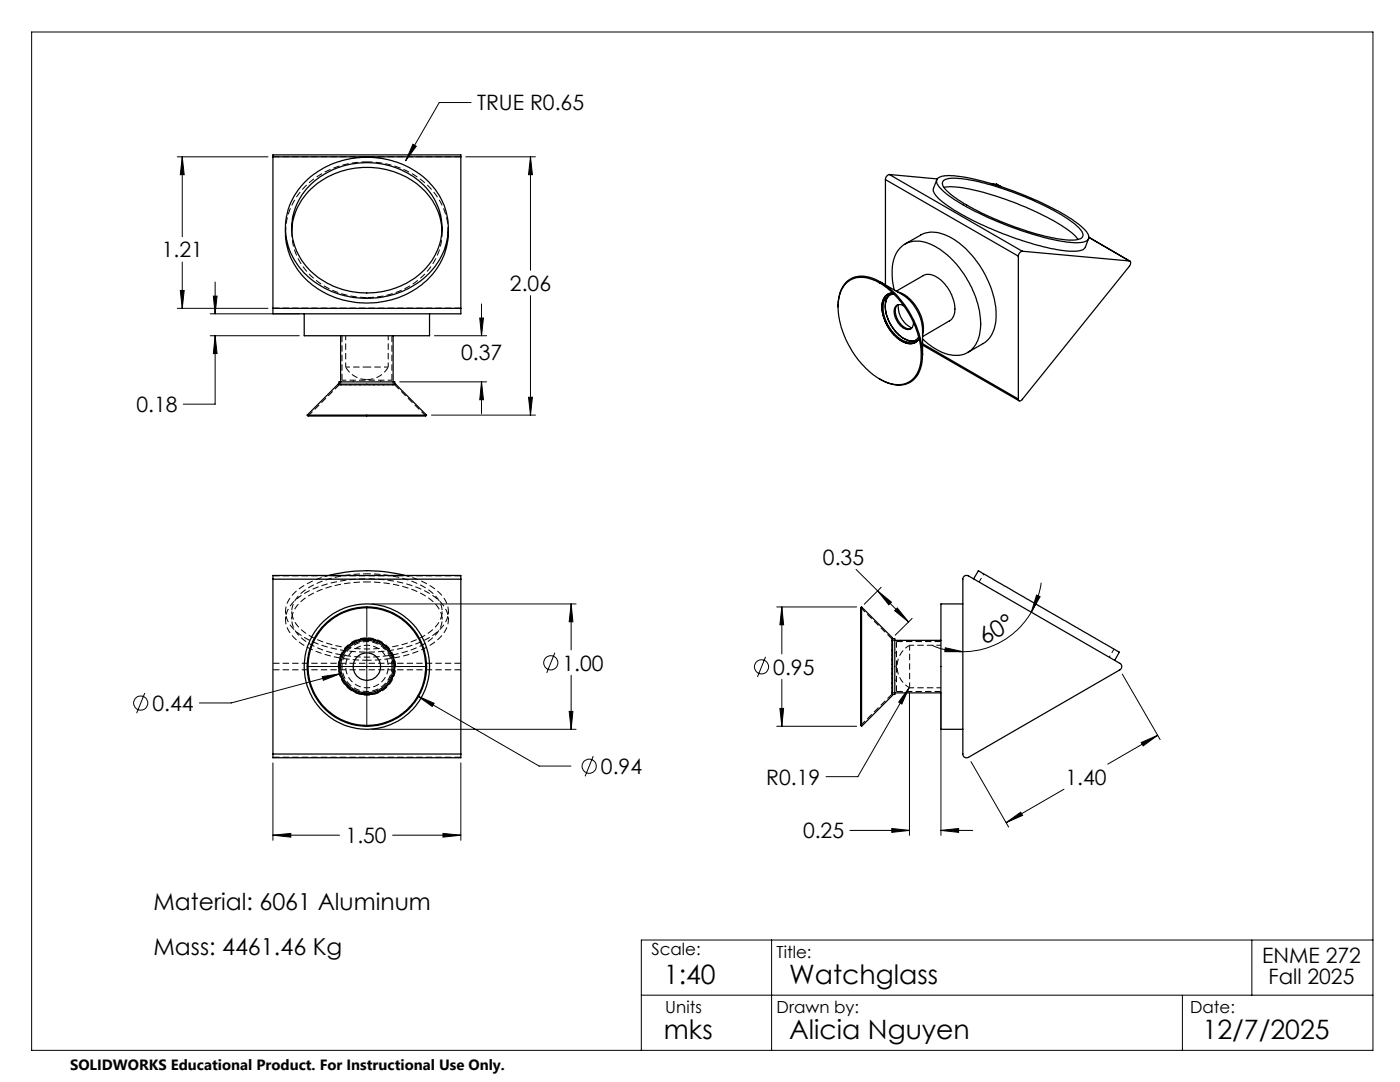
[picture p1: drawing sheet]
<svg xmlns="http://www.w3.org/2000/svg" width="279mm" height="216mm" viewBox="0 0 279 216" stroke-linecap="round" stroke-linejoin="round" font-family="sans-serif">
<path d="M73.2 127.3a5.7 5.7 0 0 1 5.1 8.4 5.7 5.7 0 0 1-9.9 .4 5.7 5.7 0 0 1 4.4-8.8h.4" fill="none" stroke="#000" stroke-width=".2" stroke-dasharray="1.3 .6" stroke-dashoffset="-.2" stroke-linecap="butt"/>
<path d="M78.2 133a5 5 0 0 0-7.3-4.4 5 5 0 0 0-.4 8.6 5 5 0 0 0 7.7-3.8v-.4M181.5 128.8v8.4M181.5 128.8a4.9 4.9 0 0 0 0 8.4" fill="none" stroke="#000" stroke-width=".2" stroke-dasharray="1.3 .6" stroke-dashoffset=".2" stroke-linecap="butt"/>
<path d="M73.2 128.8a4.2 4.2 0 0 1 3.8 6.2 4.2 4.2 0 0 1-7.3 .3 4.2 4.2 0 0 1 3.1-6.5h.4" fill="none" stroke="#000" stroke-width=".2" stroke-dasharray="1.3 .6" stroke-dashoffset=".6" stroke-linecap="butt"/>
<g fill="none" stroke="#000" stroke-width=".2" stroke-dasharray="1.3 .6" stroke-linecap="butt">
<path d="M54.5 31.3h37.5M67.5 76.6l.2 .2M67.7 76.6v.2M68 76.2v.6M68.3 67v8.9M69 73.2a4.9 4.9 0 0 0 4.2 2.5M70.5 75.9v.3M73.2 75.7a4.9 4.9 0 0 0 4.3-2.5M76 76.2v-.3M78.2 75.9v-8.9M78.5 76.8v-.6M78.8 76.8l.2-.2"/>
<path d="M78.8 76.8v-.2M92 61.5h-37.5M54.5 114.9h37.5M54.5 133.6h37.5M92 132.3h-37.5M178 138.5l.2 .2M178 138.5h.2M178 138.2h.6M178.2 127.3l-.2 .2M178.2 127.5h-.2M178.6 127.8h-.6M178.6 135.7h.3"/>
<path d="M178.9 133v-5M178.9 138v-5M178.9 138h8.9M178.9 130.3h-.3M187.8 128h-8.9M92 151.1h-37.5"/>
</g>
<path d="M80.8 114.8a13.2 13.2 0 0 1 8 4.9 4.8 4.8 0 0 1-1.5 6.4 22.2 22.2 0 0 1-13.6 4 23.8 23.8 0 0 1-14.1-3.7 5.1 5.1 0 0 1-2.3-5.9 9.9 9.9 0 0 1 6-4.9l2.4-.8M73.2 131.7a23.4 23.4 0 0 1-13.6-3.7 5.1 5.1 0 0 1-2.3-5.9 9.9 9.9 0 0 1 6-4.9 29.2 29.2 0 0 1 21.7 .8 7.4 7.4 0 0 1 4.5 5.2 5.9 5.9 0 0 1-3.4 5.4 24.5 24.5 0 0 1-12.9 3.1" fill="none" stroke="#000" stroke-width=".2" stroke-dasharray="1.3 .6" stroke-dashoffset=".3" stroke-linecap="butt"/>
<path d="M58.2 45.4v1M88.2 46.4v-1M73.2 116.1a21.3 21.3 0 0 1 12.8 3.6 4.5 4.5 0 0 1 1.6 6.1 12.4 12.4 0 0 1-7.9 4.6 26.3 26.3 0 0 1-17.9-1.9 5.9 5.9 0 0 1-3.5-5.3 6.9 6.9 0 0 1 4.3-4.9 24.5 24.5 0 0 1 10.6-2.2M73.2 114.5a21.3 21.3 0 0 1 12.8 3.6 4.5 4.5 0 0 1 1.6 6 12.4 12.4 0 0 1-7.9 4.7 26.3 26.3 0 0 1-17.9-1.9 5.9 5.9 0 0 1-3.5-5.3 6.9 6.9 0 0 1 4.3-4.9 24.5 24.5 0 0 1 10.6-2.2" fill="none" stroke="#000" stroke-width=".2" stroke-dasharray="1.3 .6" stroke-dashoffset=".5" stroke-linecap="butt"/>
<path d="M57 122v1.6M58.2 122v1.6M88.2 123.6v-1.6M89.5 123.6v-1.6" fill="none" stroke="#000" stroke-width=".2" stroke-dasharray="1.3 .6" stroke-dashoffset=".8" stroke-linecap="butt"/>
<g fill="none" stroke="#000" stroke-width=".25">
<path d="M54.5 31.3v-.4h37.5v.4M54.5 31.3v30.2M54.5 31.3h37.5M60.9 36.3a17.9 17.9 0 0 1 25.2 .6 12.7 12.7 0 0 1-2 19 18 18 0 0 1-23.8-1.9 12.7 12.7 0 0 1 .6-17.7zM62.1 36.8a16.5 16.5 0 0 1 23.2 1 11.9 11.9 0 0 1-3.3 18.2 16.6 16.6 0 0 1-20.9-2.9 11.7 11.7 0 0 1 1-16.3zM92 31.3v30.2M176.7 35.8l26.5 15.3M176.7 35.8v21M177.5 34.8h-.1a1.12 1.12 0 0 0-.7 1M177.5 34.8l26.5 15.3M177.5 34.8l9.5 .9M187 35.8l-.7 1.8a2.23 2.23 0 0 0 1.1 2.1l3.2 2.4 4.6 2.4 3.4 1.5 4.3 1.7 3.5 1.1 3.2 .8 2.8 .4a5.9 5.9 0 0 0 4-.4l.8-2"/>
<path d="M187.2 35.6a6.6 6.6 0 0 1 4.5-.4l2.9 .6 3.3 .9 5.9 2 3.5 1.5 3.8 1.9 3.4 2.1a6.1 6.1 0 0 1 2.8 3.1 1.55 1.55 0 0 1-1.9 1.1h-1.5l-2.6-.4-2.7-.6-4.6-1.3-7.1-2.8-3.8-1.9-3.1-1.9a6.5 6.5 0 0 1-3.1-3.3zM188.3 36a5.8 5.8 0 0 1 4-.3l1.9 .3 3.3 .8 6.5 2.3 6.1 2.8 3.8 2.4a4.3 4.3 0 0 1 2.2 2.7 1.89 1.89 0 0 1-2.1 .9l-3.1-.3-2.5-.5-5.7-1.7-6.7-2.9-3.6-1.9-2.1-1.4a4.5 4.5 0 0 1-2.2-2.7zM188.4 37.4l1.5-.1 2.2 .2 4.1 .8 2.8 .9 4 1.4 3.2 1.4 4.2 2.1 1.8 1.1a9.5 9.5 0 0 1 3 2.6M197.9 36.7l1 .1M198.9 36.8h.1M198.9 36.8l.9 .5M57 45.5a14 14 0 0 0 9.2 13.6 17.9 17.9 0 0 0 20.2-4.4 12.9 12.9 0 0 0 3.1-9.2M58.2 45.9a13.2 13.2 0 0 1 9.3-11.5 16.2 16.2 0 0 1 18.5 5.2 11.8 11.8 0 0 1 2.2 6.3M168.8 56.6a5 5 0 0 1 5.9-.6 18 18 0 0 1 9.1 15.5 5.1 5.1 0 0 1-3.6 5.2 8.6 8.6 0 0 1-7.1-2.9 18.1 18.1 0 0 1-5.8-13.4 6.3 6.3 0 0 1 1.5-3.8zM175.7 56.3a18.3 18.3 0 0 1 8.4 15.4 5.3 5.3 0 0 1-3 4.9 6.5 6.5 0 0 1-5.6-1M175.7 56.3a5.6 5.6 0 0 0-6.3-.4 6.2 6.2 0 0 0-2.1 5.3M175.7 56.3l4.4 2.5a9.1 9.1 0 0 1 4 7v5"/>
<path d="M176.7 59.1a5.3 5.3 0 0 0 .2 5.5 6.4 6.4 0 0 0 4.7 4 2.05 2.05 0 0 0 1.8-1 2.46 2.46 0 0 1-3.6 .3 8.1 8.1 0 0 1-3.7-7.7 2.05 2.05 0 0 1 2.1-1.7l-.9 .1zM177.6 58.9a3.8 3.8 0 0 0-.6 4.2 7.2 7.2 0 0 0 4.6 4.9l1.2-.1M178.5 58.7a2.26 2.26 0 0 0-2.3 2.8 7.6 7.6 0 0 0 4.8 6.7 1.91 1.91 0 0 0 2.3-1M178.5 57.9a10.2 10.2 0 0 1 .7-7.9 5 5 0 0 1 6.3-1.4 18.2 18.2 0 0 1 9.2 10.8 11.7 11.7 0 0 1 .1 9.1 4.7 4.7 0 0 1-6 2.1 12.4 12.4 0 0 1-4.7-3M178.9 58.1l5.4-3.1a3.2 3.2 0 0 1 3.5 .9l.2 .2a7.7 7.7 0 0 1 2.4 6.7l-.4 .8-.4 .4-5.5 3.2M179.2 58.2a8.1 8.1 0 0 1 5.1 7.1l-.2 1.5M180.6 48.7l3.1-1.8a6.3 6.3 0 0 1 6.4 .7 19.4 19.4 0 0 1 8.7 15.9 5.8 5.8 0 0 1-2.6 5l-3.1 1.8M203.2 51.1v28.5M204 50.1a1.01 1.01 0 0 0-.8 1M204 50.1l21.4 2M217.3 47.3l8.2 4.8M217.3 47.4l8.1 4.7"/>
<path d="M225.4 52.1a.64 .64 0 0 1 0 1l-21.4 26.6a.39 .39 0 0 1-.4 .3 .39 .39 0 0 1-.4-.4M54.5 61.5v1.1h37.5v-1.1M54.5 61.5h37.5M60.7 62.6v4.4h25v-4.4M67.7 76.7v-.5h11.1v.5M68 67v9.2M78.5 67v9.2M179.1 60.9a2.86 2.86 0 0 0 .4 3.4 2.28 2.28 0 0 0 2.4 1.2M179.3 60.8a4.8 4.8 0 0 0 2.7 4.6M180.4 61a1.21 1.21 0 0 0-1.5 0 1.21 1.21 0 0 0-.4 1.4 3.5 3.5 0 0 0 2.9 3.4 1.19 1.19 0 0 0 .9-1.4M182.3 64.4h.1M184.1 68.9l19.3 11.1"/>
<path d="M184.1 68.6l19.1 11M61.3 82.8l6.2-6.1h11.5l6.1 6.1M61.3 82.8h23.8M61.3 82.8l.2 .2h23.4l.2-.2M54.5 115.6v-.8h37.5v.8M54.5 115.6h37.5M54.5 115.6v34.9M65.7 114.8a30.3 30.3 0 0 1 15.1 0M92 115.6v34.9M192.4 115l.3-.2 .6 .1 30.2 17.5a.74 .74 0 0 1 0 1.3l-30.2 17.4a.74 .74 0 0 1-1.1-.6v-35.1zM194.3 115.5l1-1.6 17.3 10 10.7 6.2-.8 1.7M171.9 121.1l6.2 6.2v11.4l-6.2 6.2"/>
<path d="M171.9 121.1v23.8M171.9 121.1l-.1 .2v23.4l.1 .2M178.1 127.5h.5v11.1h-.5M178.6 127.8h9.2M178.6 138.3h9.2M192.2 120.5h-4.4v25h4.4M54.5 150.5v.7h37.5v-.7M54.5 150.5h37.5"/>
<circle cx="73.2" cy="133" r="11.7"/>
<circle cx="73.2" cy="133" r="5.6"/>
<circle cx="73.2" cy="133" r="2.74"/>
<circle cx="73.2" cy="133" r="5.2"/>
<circle cx="73.2" cy="133" r="11.9"/>
<circle cx="73.2" cy="133" r="12.5"/>
</g>
<path d="M67.7 76.8h5.5M73.2 76.8h5.6M178 133v-5.5M178 138.5v-5.5" fill="none" stroke="#000" stroke-width=".2" stroke-dasharray="1.3 .6" stroke-dashoffset=".7" stroke-linecap="butt"/>
<path d="M58.2 45.9a13.1 13.1 0 0 0 9.7 12.6l2.6 .7 2.7 .2M73.2 59.4a14.8 14.8 0 0 0 14.5-9.7l.5-2v-1.8M78.8 76.8h-11.1M178 127.5v11" fill="none" stroke="#000" stroke-width=".2" stroke-dasharray="1.3 .6" stroke-dashoffset="-.1" stroke-linecap="butt"/>
<path d="M73.2 32.3a16.2 16.2 0 0 0-15.4 9.7l-.6 2.2-.2 2.2M89.5 46.4a14.3 14.3 0 0 0-10.4-13.2l-2.9-.7-3-.2M67.7 76.8l-6.2 6.2M85 83l-6.2-6.2M178 127.5l-6.2-6.2M171.8 144.7l6.2-6.2" fill="none" stroke="#000" stroke-width=".2" stroke-dasharray="1.3 .6" stroke-dashoffset=".1" stroke-linecap="butt"/>
<path d="M69 73.2h4.2M69 67v6.2M73.2 73.2h4.3M77.5 73.2v-6.2M78.2 75.9h-9.9M181.5 137.2h6.3M187.8 128.8h-6.3" fill="none" stroke="#000" stroke-width=".2" stroke-dasharray="1.3 .6" stroke-dashoffset=".4" stroke-linecap="butt"/>
<path d="M196.3 114.5l-.9 1.6M221.4 131.1l.9-1.6" fill="none" stroke="#000" stroke-width=".2" stroke-dasharray="1.3 .6" stroke-dashoffset=".9" stroke-linecap="butt"/>
<g fill="none" stroke="#000" stroke-width=".2">
<path d="M6.3 6.4h267.7v203.2h-267.7zM35.4 31.3h18.1M36.4 31.3l.4 3.6h-.8zM36.4 31.3v15.9M82.4 28.8l.7 .4-2.1 2.9zM93 31.3h13.9M94 20.5h-6.3l-6.7 11.6M105.9 31.3l.4 3.6h-.8zM105.9 31.3v22.6M36 58h.8l-.4 3.5zM36.4 52.3v9.2M42.6 59.1h.7l-.4 3.5z"/>
<path d="M42.9 56.3v6.3M105.9 59v23.8M35.4 61.5h18.1M41.9 62.6h17.8M41.9 67h17.8M42.9 67l.4 3.6h-.7zM42.9 67v13.6h-6.3M79.8 76.2h17.3M86.7 67h10.4M95.7 63.5h.8l-.4 3.5zM96.1 76.2l.4 3.6h-.8zM96.1 60.6v6.4"/>
<path d="M96.1 76.2v6.3M105.5 79.3h.8l-.4 3.5zM86.1 82.8h20.8M170.9 113.6l4.3 4.3M175.2 117.9l2.7 2.3-.5 .5zM175.2 117.9l6.1 6.2M175.9 117.2l-3.4 3.4M206.9 118.7l.7 .4-1.8 3.1zM207.8 116.3a15.8 15.8 0 0 1-2 5.9M28.9 138.3l-1.6 4M61.2 133h11.9M64.3 135l3.6-.6-3.4 1.3z"/>
<path d="M67.9 134.4l-21.8 5.9h-6.3M73.2 133h.1M73.2 121v11.9M73.2 133v.1M73.2 133.1v11.9M73.3 133h11.9M74.2 120.5h40.8M83.4 138.9l3.2 1.4-.3 .7zM83.4 138.9l24.2 14h6.3M110.7 130.2l-1.6 4.1M114 120.5l.3 3.6h-.7zM114 120.5v9.2"/>
<path d="M114 134.8v10.7M152.8 131.1l-1.6 4M155 121.1h16M156 121.1l.4 3.6h-.8zM156 121.1v9.4M156 135.6v9.3M178.5 121.8l.6-.5 2.2 2.8zM181.4 137.2l-1.4 3.3-.6-.4zM181.4 137.2l-10.2 17.8h-6.3M181.5 138.3v28.4M182 123.4l-3.4 3.4M186.1 128.8a14.9 14.9 0 0 0 6.1 1.2"/>
<path d="M187.8 138.3v28.4M188.7 129.3l3.5 .7h-3.6zM205.8 122.2a15.8 15.8 0 0 1-13.6 7.8M224 134.5l7.5 13.1M54.5 152.2v15.5M74.2 145.5h40.8M92 152.2v15.5M113.6 142h.7l-.3 3.5zM118.4 150.9l-1.6 4M155 144.9h16M155.6 141.4h.8l-.4 3.5zM193.8 152l7.5 13"/>
<path d="M212.3 157.5l-11.5 6.6M227.8 148.2l3.2-1.5-2.9 2.1zM231 146.7l-9.9 5.8M54.5 166.7l3.5-.4v.7zM54.5 166.7h13.3M78.4 166.7h13.6M88.4 166.3l3.6 .4-3.6 .3zM169.6 165.7h11.9M178 165.3l3.5 .4-3.5 .4zM187.8 165.7l3.5-.4v.8zM187.8 165.7h6.3M200.8 164.1l2.9-2 .4 .6z"/>
<path d="M128 198.6h146M154 187.6v22M236 198.6v11M249.8 187.6v11M274 187.6h-146v22"/>
<circle cx="109.9" cy="132.3" r="1.41"/>
<circle cx="152" cy="133.1" r="1.42"/>
<circle cx="28.1" cy="140.3" r="1.42"/>
<circle cx="117.6" cy="152.9" r="1.41"/>
</g>
<g fill="#000">
<path d="M114 120.5l.3 3.6h-.7zM113.6 142h.7l-.3 3.5zM83.4 138.9l2.9 2.1 .3-.7zM54.5 166.7l3.5-.4v.7zM88.4 166.3l3.6 .4-3.6 .3zM64.3 135l.2 .7 3.4-1.3zM82.4 28.8l-1.4 3.3 2.1-2.9zM36.4 31.3l.4 3.6h-.8zM36 58h.8l-.4 3.5zM105.5 79.3h.8l-.4 3.5zM105.9 31.3l.4 3.6h-.8zM42.6 59.1h.7l-.4 3.5zM42.9 67l.4 3.6h-.7zM96.1 76.2l.4 3.6h-.8zM95.7 63.5h.8l-.4 3.5zM200.8 164.1l2.9-2 .4 .6zM227.8 148.2l3.2-1.5-2.9 2.1zM178 165.3l3.5 .4-3.5 .4zM187.8 165.7l3.5-.4v.8zM181.4 137.2l-2 2.9 .6 .4zM156 121.1l.4 3.6h-.8zM155.6 141.4h.8l-.4 3.5zM178.5 121.8l.6-.5 2.2 2.8zM175.2 117.9l2.7 2.3-.5 .5z"/>
<path d="M188.7 129.3l3.5 .7h-3.6zM206.9 118.7l.7 .4-1.8 3.1z"/>
</g>
<g font-size="5.3">
<text x="132.5" y="196.4">1:40</text>
<text x="157.5" y="196.4">Watchglass</text>
<text x="132.5" y="207.4">mks</text>
<text x="157.5" y="207.4">Alicia Nguyen</text>
<text x="240" y="207.4">12/7/2025</text>
</g>
<g font-size="4.7">
<text x="196.5" y="128.8" transform="rotate(-30 196.5 128.8)">60°</text>
<text x="30.6" y="181.5">Material: 6061 Aluminum</text>
<text x="30.6" y="190.6">Mass: 4461.46 Kg</text>
</g>
<g font-size="4.2">
<text x="95.2" y="22">TRUE R0.65</text>
<text x="32.3" y="51.3">1.21</text>
<text x="101.8" y="58.1">2.06</text>
<text x="92" y="71.9">0.37</text>
<text x="27.2" y="82.2">0.18</text>
<text x="164.2" y="112.7">0.35</text>
<text x="112.3" y="133.8">1.00</text>
<text x="154.3" y="134.6">0.95</text>
<text x="30.4" y="141.8">0.44</text>
<text x="119.9" y="154.4">0.94</text>
<text x="152.9" y="156.6">R0.19</text>
<text x="212.6" y="156.6">1.40</text>
<text x="160.3" y="167.3">0.25</text>
<text x="69" y="168.2">1.50</text>
<text x="251.9" y="192.2">ENME 272</text>
<text x="253.2" y="196.4">Fall 2025</text>
</g>
<g font-size="3.3">
<text x="130" y="190.6">Scale:</text>
<text x="155" y="191.2">Title:</text>
<text x="132.8" y="202.2">Units</text>
<text x="155" y="202.2">Drawn by:</text>
<text x="237.5" y="202.2">Date:</text>
</g>
<text font-size="3" x="14" y="213.5">SOLIDWORKS Educational Product. For Instructional Use Only.</text>
</svg>
